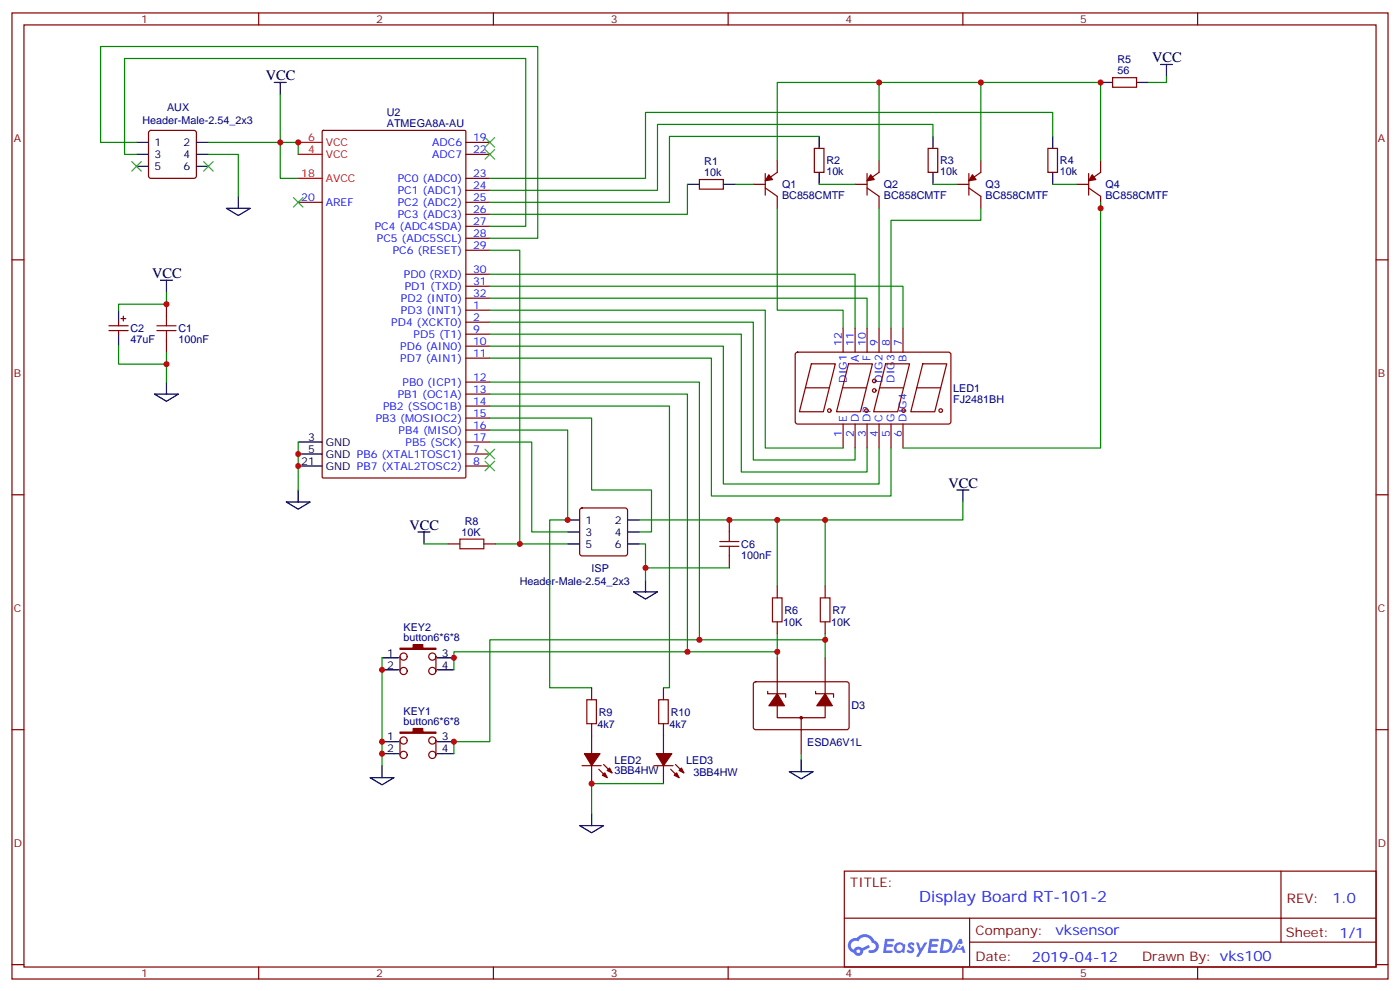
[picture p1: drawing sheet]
<svg xmlns="http://www.w3.org/2000/svg" width="412mm" height="292mm" viewBox="0 0 412 292" stroke-linecap="round" stroke-linejoin="round" font-family="sans-serif">
<g fill="none" stroke="#870000" stroke-width=".35">
<path d="M3.5 3.8h405.4v284.3h-405.4zM7.1 7.3h398.2v277.3h-398.2zM76.2 3.8v3.5M145.3 3.8v3.5M214.5 3.8v3.5M283.6 3.8v3.5M352.8 3.8v3.5M3.5 76.5h3.6M405.3 76.5h3.6M3.5 145.6h3.6M405.3 145.6h3.6M3.5 214.8h3.6"/>
<path d="M405.3 214.8h3.6M248.7 256.4h156.6v28.2h-156.6zM377.3 256.4v20.9M248.7 270.2h156.5M285.6 277.3h119.6M285.6 270.2v14.2M3.5 283.9h3.6M76.2 284.6v3.5M145.3 284.6v3.5M214.5 284.6v3.5M283.6 284.6v3.5M352.8 284.6v3.5"/>
<path d="M405.3 283.9h3.6"/>
</g>
<g fill="#5487ff">
<path d="M267.7 277.6a1.22 1.22 0 0 1 1.7 .2l-.4 .6a.47 .47 0 0 0-.3-.4 .47 .47 0 0 0-.5 .2l.1 .2a1.14 1.14 0 0 1 .8 1.8 1.14 1.14 0 0 1-1.9 0l-.2-.2 .5-.6 .7 .5a.29 .29 0 0 0 .3-.3 .29 .29 0 0 0-.2-.3 1.04 1.04 0 0 1-.6-1.7z"/>
<path d="M260.7 276.3h2.4l.3 .2-.2 .5-1.8 .1-.1 .8h1.5l.3 .4-.3 .4h-1.6l-.2 1.1h1.7l.2 .3-.2 .3-2.6 .1z"/>
<path d="M273.8 276.3h2.4l.3 .2-.1 .5-1.8 .1-.2 .8h1.6l.3 .4-.4 .4h-1.6l-.1 1.1h1.7l.2 .3-.2 .3-2.6 .1z"/>
<path d="M282.6 276.3h.7l.3 1.3-.6 .3a.69 .69 0 0 0-1 .3 .69 .69 0 0 0 .4 .9 .69 .69 0 0 0 .9-.6l.5-.2 .6 2.2h-.8l-.2-.9h-1.8l-.5 .9h-.8z"/>
<path d="M269.8 277.4h.8l.6 1.8 1.1-1.8h.9l-2.6 4.2h-.8l.9-1.5z"/>
<path d="M277.4 276.3l-.6 4.2h1.3a2.11 2.11 0 0 0 2.5-2.1 2.11 2.11 0 0 0-2.5-2.1zM278.1 277.1a1.39 1.39 0 0 1 1.7 1.4 1.39 1.39 0 0 1-1.8 1.3h-.3z"/>
<path d="M263.7 277.9a1.54 1.54 0 0 0-.1 2.2 1.54 1.54 0 0 0 2.2 .1l.6 .3 .3-2.3-.2-.3h-.4a1.49 1.49 0 0 0-2.4 0zM264 278.9a.94 .94 0 0 1 1.8 0 .94 .94 0 0 1-1.8 0z"/>
<path d="M250.4 276.7a2.18 2.18 0 0 0 1.1 3.7 1.44 1.44 0 0 0 1.6 .9 1.44 1.44 0 0 0 1.2-1.4l2-1.1-.5-.7-1.9 1a1.47 1.47 0 0 0-2.4 .4 1.39 1.39 0 0 1-.7-1.9 1.39 1.39 0 0 1 2-.5 2.12 2.12 0 0 1 2.2-1.3 2.12 2.12 0 0 1 1.9 1.7 1.14 1.14 0 0 1 1.1 1.4 1.14 1.14 0 0 1-1.7 .7 .43 .43 0 0 0-.5 .4 .43 .43 0 0 0 .4 .5 1.98 1.98 0 0 0 2.5-1.2 1.98 1.98 0 0 0-1.2-2.6 3.1 3.1 0 0 0-5.3-.6l-.9 .1zM252.3 280a.55 .55 0 0 1 1.1 0 .55 .55 0 0 1-1.1 0z"/>
<circle cx="282.6" cy="278.4" r=".26"/>
</g>
<g fill="none" stroke="#000" stroke-width=".35">
<path d="M341.8 19h3.6M343.6 19v3.5M80.8 24.3h3.5M82.5 24.3v3.5M324.2 24.3h3.5M334.8 24.3h3.5M40.2 41.9h3.5M40.2 45.4h3.5M40.2 49h3.5M57.9 41.9h3.5M57.9 45.4h3.5M57.9 49h3.5"/>
<path d="M70.2 57.8v3.5M202.5 54.3h3.5M213.1 54.3h3.5M241.3 40.1v3.6M241.3 50.7v3.6M274.8 40.1v3.6M274.8 50.7v3.6M310.1 40.1v3.6M310.1 50.7v3.6M66.7 61.3h7l-3.5 2.1zM34.9 91.3v3.5M34.9 98.4v3.5"/>
<path d="M47.3 82.5h3.5M49 82.5v3.5M45.5 116h7.1l-3.6 2.1zM49 112.5v3.5M87.8 133.6h7.1M87.8 137.2h7.1M87.8 130.1h7.1M84.3 147.7h7.1l-3.6 2.2zM87.8 144.2v3.5M123.1 156.6h3.5M124.9 156.6v3.5M167.2 153h3.5"/>
<path d="M167.2 156.6h3.5M184.9 153h3.5M184.9 156.6h3.5M281.9 144.2h3.5M283.6 144.2v3.5M167.2 160.1h3.5M184.9 160.1h3.5M186.6 174.2h7.1l-3.6 2.1zM190.1 170.7v3.5M112.5 193.6h5M112.5 197.1h5M128.8 193.6h4.9"/>
<path d="M128.8 197.1h4.9M112.5 218.3h5M128.8 218.3h4.9M109 228.9h7.1l-3.6 2.1zM112.5 221.8h5M112.5 225.4v3.5M128.8 221.8h4.9M174.3 239.5v3.5M232.5 227.1h7l-3.5 2.1zM236 223.6v3.5M170.7 243h7.1l-3.5 2.1z"/>
</g>
<g fill="#870000" stroke="#870000" stroke-width=".35">
<path d="M117.8 215.5h3.9v-1.1h2.8v1.1h3.9v.3h-10.6z"/>
<path d="M117.8 190.8h3.9v-1.1h2.8v1.1h3.9v.3h-10.6z"/>
<path d="M243.1 204.2l2.1 3.5h-4.6z"/>
<path d="M229 204.2l2.1 3.5h-4.6z"/>
<path d="M226.5 51.4l1 1.4-2.1 .4z"/>
<path d="M256.5 51.4l1 1.4-2.1 .4z"/>
<path d="M286.5 51.4l1 1.4-2.1 .4z"/>
<path d="M321.7 51.4l1.1 1.4-2.1 .4z"/>
<path d="M177.4 228.2l.8-.7 .7 1.4z"/>
<path d="M179.6 226.1l.7 1.4-1.4-.7z"/>
<path d="M172.2 221.8h4.5l-2.4 3.6z"/>
<path d="M198.6 228.2l.7-.7 .7 1.4z"/>
<path d="M200 226.8l.7-.7 .7 1.4z"/>
<path d="M193.3 221.8h4.6l-2.5 3.6z"/>
</g>
<g fill="none" stroke="#870000" stroke-width=".35">
<path d="M44 38.6l.4-.2h12.7l.5 .2 .3 .5v12.7l-.3 .5-.5 .2h-12.7l-.4-.2-.3-.5v-12.7zM95 38.6l.2-.2h41.7l.3 .2v101.7l-.2 .3-41.8 .1-.3-.2zM327.7 22.9h7.1v2.8h-7.1zM87.8 59.5h7.1M137.2 59.5h7.1M137.2 52.5h7.1M137.2 56h7.1M137.2 41.9h7.1M137.2 45.4h7.1M206 52.8h7.1v2.9h-7.1zM221.9 54.3h3.5M225.4 55.3l3.6 2.5v3.5"/>
<path d="M225.4 51.1v6.3M229 47.2v3.5l-3.6 2.5M239.9 43.7h2.8v7h-2.8zM251.9 54.3h3.5M255.4 51.1v6.3M255.4 55.3l3.5 2.5v3.5M258.9 47.2v3.5l-3.5 2.5M273.4 43.7h2.8v7h-2.8zM281.9 54.3h3.5M285.4 55.3l3.5 2.5v3.5M285.4 51.1v6.3M288.9 47.2v3.5l-3.5 2.5"/>
<path d="M308.7 43.7h2.8v7h-2.8zM317.1 54.3h3.6M320.7 55.3l3.5 2.5v3.5M320.7 51.1v6.3M324.2 47.2v3.5l-3.5 2.5M137.2 73.7h7.1M137.2 63.1h7.1M137.2 66.6h7.1M137.2 70.1h7.1M32.1 95.9h5.6M32.1 97.3h5.6M34.9 94.8v1.1"/>
<path d="M34.9 97.3v1.1M35.6 93.8h1.4M36.3 93.1v1.4M49 89.5v3.6M137.2 80.7h7.1M137.2 84.2h7.1M137.2 87.8h7.1M137.2 91.3h7.1M137.2 94.8h7.1M137.2 98.4h7.1M248.4 96.6v7M251.9 96.6v7"/>
<path d="M255.4 96.6v7M258.9 96.6v7M262.5 96.6v7M266 96.6v7M49 100.1v3.5M137.2 101.9h7.1M137.2 105.4h7.1M137.2 112.5h7.1M137.2 116h7.1M137.2 119.5h7.1M234.5 103.9l.4-.3 44.8 .1 .4 .7-.1 20-.6 .4-44.7-.1-.5-.6v-19.7zM237.2 114.1h7.1"/>
<path d="M239 107.1h7.1l-3.6 14.1h-7zM248.2 114.1h7M249.9 107.1h7.1l-3.5 14.1h-7.1zM259.1 114.1h7.1M260.9 107.1h7l-3.5 14.1h-7zM270.1 114.1h7M271.8 107.1h7.1l-3.6 14.1h-7zM137.2 133.6h7.1M137.2 137.2h7.1M137.2 123h7.1M137.2 126.6h7.1M137.2 130.1h7.1"/>
<path d="M248.4 124.8v7.1M251.9 124.8v7.1M255.4 124.8v7.1M258.9 124.8v7.1M262.5 124.8v7.1M266 124.8v7.1M171 149.7l.4-.2h12.7l.5 .2 .3 .5v12.7l-.3 .5-.5 .2h-12.7l-.4-.2-.3-.5v-12.7zM214.8 153v3.6M131.9 160.1h3.6M142.5 160.1h3.5M214.8 163.6v3.5M229 172.4v3.6"/>
<path d="M243.1 172.4v3.6M117.8 193.3v4.2M128.4 193.3v4.2M229 183v3.5M229 193.6v10.6M243.1 183v3.5M243.1 193.6v10.6M117.8 217.9v4.3M128.4 217.9v4.3M174.3 202.4v3.6M174.3 213v8.8M195.4 202.4v3.6"/>
<path d="M195.4 213v8.8M222.1 200.9l.5-.2h27.1l.4 .7v12.9l-.7 .5-27.1-.1-.4-.6v-12.7zM226.1 203.5v.7h5.3v1M229 207.7v3.5h14.1v-3.5M236 211.2v10.6M240.2 203.5v.7h5.3v1M171.4 225.4h5.7M174.3 225.4v5.2M176.4 226.4l2.5 2.5M177.8 225l2.5 2.5M192.6 225.4h5.7M195.4 225.4v5.2"/>
<path d="M197.6 226.4l2.4 2.5M199 225l2.4 2.5"/>
<circle cx="257.5" cy="112.1" r=".53"/>
<circle cx="257.5" cy="114.9" r=".53"/>
<circle cx="244.3" cy="120.8" r=".53"/>
<circle cx="255.2" cy="120.8" r=".53"/>
<circle cx="266.2" cy="120.8" r=".53"/>
<circle cx="277.1" cy="120.8" r=".53"/>
<circle cx="118.9" cy="193.3" r="1.06"/>
<circle cx="118.9" cy="197.5" r="1.06"/>
<circle cx="127.4" cy="193.3" r="1.06"/>
<circle cx="127.4" cy="197.5" r="1.06"/>
<circle cx="118.9" cy="217.9" r="1.06"/>
<circle cx="127.4" cy="217.9" r="1.06"/>
<circle cx="236" cy="211.2" r=".35"/>
<circle cx="118.9" cy="222.2" r="1.06"/>
<circle cx="127.4" cy="222.2" r="1.06"/>
</g>
<g fill="none" stroke="#008700" stroke-width=".35">
<path d="M82.5 27.8v24.7h5.3M258.9 24.3v22.9M288.9 24.3v22.9M343.6 22.5v1.8h-5.3M40.2 45.4h-3.5v-28.2h118.2v49.4h-10.6M40.2 41.9h-10.6v-28.2h128.8v56.4h-14.1M61.4 41.9h26.4v3.5M61.4 45.4h8.8v12.4M202.5 54.3v8.8h-58.2M216.6 54.3h5.3M229 47.2v-22.9h95.2v22.9M241.3 40.1h-44.1v19.4h-52.9"/>
<path d="M241.3 54.3h10.6M274.8 40.1v-3.5h-81.1v19.4h-49.4M274.8 54.3h7.1M310.1 40.1v-7h-120v19.4h-45.8M310.1 54.3h7M324.2 59.5v72.4h-58.2M144.3 73.7h8.8v86.4M229 61.3v30h19.4v5.3M258.9 61.3v35.3M288.9 61.3v3.5h-26.4v31.8M49 86v3.5h-14.1v1.8M144.3 80.7h107.6v15.9"/>
<path d="M144.3 84.2h121.7v12.4M144.3 87.8h111.1v8.8M144.3 91.3h81.1v40.6h23M144.3 94.8h77.6v40.6h30v-3.5M144.3 98.4h74.1v40.5h37v-7M34.9 101.9v5.3h14.1v-3.6M49 107.2v5.3M144.3 101.9h68.8v40.6h45.8v-10.6M144.3 105.4h65.2v40.6h53v-14.1M144.3 112.5h61.7v75.8M144.3 116h58.2v75.8M144.3 119.5h52.9v82.9h-1.8"/>
<path d="M87.8 130.1v14.1M144.3 130.1h12.3v26.5h10.6M144.3 126.6h22.9v26.4h-5.3v49.4h12.4M144.3 123h30v21.2h17.6v12.4h-3.5M229 153v19.4M243.1 153v19.4M283.6 147.7v5.3h-95.2M124.9 160.1h7M146 160.1h21.2M188.4 160.1h1.7v10.6M190.1 167.1h24.7M112.5 193.6v31.8"/>
<path d="M229 193.6v-1.8h-95.3v5.3M229 186.5v5.3M243.1 193.6v-5.3h-98.8v30h-10.6v3.5M243.1 186.5v1.8M195.4 230.6h-21.1v8.9M236 221.8v1.8"/>
</g>
<path d="M87.8 41.9h7.1M87.8 52.5h7.1M87.8 45.4h7.1" fill="none" stroke="#f00" stroke-width=".35"/>
<g fill="none" stroke="#a10000" stroke-width=".35">
<path d="M46.2 97.3h5.7M46.2 95.9h5.7M49 93.1v2.8M49 97.3v2.8M135.5 158.7h7v2.8h-7zM212 159.4h5.7M214.8 156.6v2.8M212 160.8h5.7M214.8 160.8v2.8M227.5 176h2.9v7h-2.9zM241.7 176h2.8v7h-2.8zM172.9 206h2.8v7h-2.8z"/>
<path d="M194 206h2.8v7h-2.8z"/>
</g>
<g fill="none" stroke="#3c3" stroke-width=".35">
<path d="M38.8 47.6l2.8 2.8M41.6 47.6l-2.8 2.8M60 47.6l2.8 2.8M62.8 47.6l-2.8 2.8M86.4 58.1l2.9 2.9M89.3 58.1l-2.9 2.9M142.9 44l2.8 2.8M142.9 40.5l2.8 2.8M145.7 44l-2.8 2.8M145.7 40.5l-2.8 2.8M142.9 135.7l2.8 2.9M142.9 132.2l2.8 2.8"/>
<path d="M145.7 135.7l-2.8 2.9M145.7 132.2l-2.8 2.8"/>
</g>
<g fill="#c00">
<circle cx="214.8" cy="153" r=".88"/>
<circle cx="167.2" cy="153" r=".88"/>
<circle cx="206" cy="188.3" r=".88"/>
<circle cx="190.1" cy="167.1" r=".88"/>
<circle cx="243.1" cy="153" r=".88"/>
<circle cx="243.1" cy="188.3" r=".88"/>
<circle cx="112.5" cy="221.8" r=".88"/>
<circle cx="153.1" cy="160.1" r=".88"/>
<circle cx="49" cy="107.2" r=".88"/>
<circle cx="49" cy="89.5" r=".88"/>
<circle cx="87.8" cy="41.9" r=".88"/>
<circle cx="324.2" cy="61.3" r=".88"/>
<circle cx="324.2" cy="24.3" r=".88"/>
<circle cx="288.9" cy="24.3" r=".88"/>
<circle cx="258.9" cy="24.3" r=".88"/>
<circle cx="82.6" cy="41.9" r=".88"/>
<circle cx="87.8" cy="137.2" r=".88"/>
<circle cx="87.8" cy="133.6" r=".88"/>
<circle cx="112.5" cy="197.1" r=".88"/>
<circle cx="112.5" cy="218.3" r=".88"/>
<circle cx="229" cy="191.8" r=".88"/>
<circle cx="229" cy="153" r=".88"/>
<circle cx="133.7" cy="193.6" r=".88"/>
<circle cx="202.5" cy="191.8" r=".88"/>
<circle cx="133.7" cy="218.3" r=".88"/>
<circle cx="174.3" cy="230.6" r=".88"/>
</g>
<text font-size="4.6" fill="#00f" x="270.8" y="265.4">Display Board RT-101-2</text>
<g font-size="4.2">
<text x="78.3" y="23.6">VCC</text>
<text x="339.4" y="18.3">VCC</text>
<text x="44.8" y="81.8">VCC</text>
<text x="279.4" y="143.5">VCC</text>
<text x="120.7" y="155.9">VCC</text>
</g>
<g font-size="4.2" fill="#00f">
<text x="392.5" y="265.7">1.0</text>
<text x="310.9" y="275.2">vksensor</text>
<text x="304" y="283">2019-04-12</text>
</g>
<g font-size="3.9" fill="#800">
<text x="250.5" y="261">TITLE:</text>
<text x="379.1" y="265.7">REV:</text>
<text x="287.4" y="275.2">Company:</text>
<text x="378.7" y="275.8">Sheet: 1/1</text>
<text x="287.4" y="282.9">Date:</text>
<text x="336.4" y="282.9">Drawn By: vks100</text>
</g>
<g font-size="3.2" fill="#800">
<text x="41.6" y="6.8">1</text>
<text x="110.8" y="6.8">2</text>
<text x="179.9" y="6.8">3</text>
<text x="249.1" y="6.8">4</text>
<text x="318.2" y="6.8">5</text>
<text x="4.1" y="41.9">A</text>
<text x="405.9" y="41.9">A</text>
<text x="4.1" y="111.1">B</text>
<text x="405.9" y="111.1">B</text>
<text x="4.1" y="180.2">C</text>
<text x="405.9" y="180.2">C</text>
<text x="4.1" y="249.3">D</text>
<text x="405.9" y="249.3">D</text>
<text x="41.6" y="287.6">1</text>
<text x="110.8" y="287.6">2</text>
<text x="179.9" y="287.6">3</text>
<text x="249.1" y="287.6">4</text>
<text x="318.2" y="287.6">5</text>
</g>
<g font-size="3.2" fill="#000080">
<text x="329.2" y="21.8">56</text>
<text x="329.2" y="18.6">R5</text>
<text x="49.2" y="32.6">AUX</text>
<text x="114" y="34.1">U2</text>
<text x="42" y="36.4">Header-Male-2.54_2x3</text>
<text x="114" y="37.3">ATMEGA8A-AU</text>
<text x="207.4" y="51.8">10k</text>
<text x="207.4" y="48.6">R1</text>
<text x="243.4" y="51.6">10k</text>
<text x="243.4" y="48.3">R2</text>
<text x="276.9" y="51.6">10k</text>
<text x="276.9" y="48.3">R3</text>
<text x="312.2" y="51.6">10k</text>
<text x="312.2" y="48.3">R4</text>
<text x="230.4" y="58.5">BC858CMTF</text>
<text x="230.4" y="55.3">Q1</text>
<text x="260.3" y="58.6">BC858CMTF</text>
<text x="260.3" y="55.4">Q2</text>
<text x="290.3" y="58.6">BC858CMTF</text>
<text x="290.3" y="55.4">Q3</text>
<text x="325.6" y="58.6">BC858CMTF</text>
<text x="325.6" y="55.4">Q4</text>
<text x="38.5" y="100.8">47uF</text>
<text x="38.5" y="97.6">C2</text>
<text x="52.6" y="100.9">100nF</text>
<text x="52.6" y="97.7">C1</text>
<text x="280.8" y="118.6">FJ2481BH</text>
<text x="280.8" y="115.4">LED1</text>
<text x="136.9" y="154.4">R8</text>
<text x="136" y="157.7">10K</text>
<text x="218.4" y="161.2">C6</text>
<text x="218.4" y="164.4">100nF</text>
<text x="153.1" y="172.2">Header-Male-2.54_2x3</text>
<text x="174.3" y="168.4">ISP</text>
<text x="118.9" y="185.7">KEY2</text>
<text x="230.7" y="184.2">10K</text>
<text x="231.1" y="180.6">R6</text>
<text x="244.8" y="184.2">10K</text>
<text x="245.2" y="180.6">R7</text>
<text x="118.9" y="188.7">button6*6*8</text>
<text x="250.8" y="208.8">D3</text>
<text x="118.9" y="213.4">button6*6*8</text>
<text x="118.9" y="210.4">KEY1</text>
<text x="176" y="214.2">4k7</text>
<text x="176.4" y="210.6">R9</text>
<text x="197.2" y="214.2">4k7</text>
<text x="197.6" y="210.6">R10</text>
<text x="237.8" y="219.5">ESDA6V1L</text>
<text x="181" y="227.9">3BB4HW</text>
<text x="181" y="224.7">LED2</text>
<text x="202.1" y="224.7">LED3</text>
<text x="204.3" y="228.4">3BB4HW</text>
</g>
<g font-size="3.2" fill="#f00">
<text x="90.8" y="41.6">6</text>
<text x="90.8" y="45.1">4</text>
<text x="96" y="43">VCC</text>
<text x="96" y="46.5">VCC</text>
<text x="88.7" y="52.1">18</text>
<text x="96" y="53.6">AVCC</text>
</g>
<g font-size="3.2" fill="#00f">
<text x="139.3" y="41.6">19</text>
<text x="127.3" y="43">ADC6</text>
<text x="127.3" y="46.5">ADC7</text>
<text x="139.3" y="45.1">22</text>
<text x="117.2" y="53.6">PC0 (ADC0)</text>
<text x="139.3" y="52.1">23</text>
<text x="88.7" y="59.2">20</text>
<text x="117.2" y="57.1">PC1 (ADC1)</text>
<text x="139.3" y="55.7">24</text>
<text x="139.3" y="59.2">25</text>
<text x="96" y="60.6">AREF</text>
<text x="117.2" y="60.6">PC2 (ADC2)</text>
<text x="117.2" y="64.1">PC3 (ADC3)</text>
<text x="139.3" y="62.7">26</text>
<text x="110.4" y="67.7">PC4 (ADC4SDA)</text>
<text x="111" y="71.2">PC5 (ADC5SCL)</text>
<text x="139.3" y="66.3">27</text>
<text x="139.3" y="69.8">28</text>
<text x="115.7" y="74.7">PC6 (RESET)</text>
<text x="139.3" y="73.3">29</text>
<text x="119" y="81.8">PD0 (RXD)</text>
<text x="139.3" y="80.4">30</text>
<text x="139.3" y="83.9">31</text>
<text x="118.1" y="88.8">PD2 (INT0)</text>
<text x="119.2" y="85.3">PD1 (TXD)</text>
<text x="139.3" y="87.4">32</text>
<text x="115.2" y="95.9">PD4 (XCKT0)</text>
<text x="118.1" y="92.4">PD3 (INT1)</text>
<text x="139.3" y="90.9">1</text>
<text x="139.3" y="94.5">2</text>
<text x="121.8" y="99.4">PD5 (T1)</text>
<text x="139.3" y="98">9</text>
<text x="139.3" y="101.5">10</text>
<text x="248" y="101.9" transform="rotate(-90 248 101.9)">12</text>
<text x="251.5" y="101.9" transform="rotate(-90 251.5 101.9)">11</text>
<text x="255.1" y="101.9" transform="rotate(-90 255.1 101.9)">10</text>
<text x="258.6" y="101.9" transform="rotate(-90 258.6 101.9)">9</text>
<text x="262.1" y="101.9" transform="rotate(-90 262.1 101.9)">8</text>
<text x="265.6" y="101.9" transform="rotate(-90 265.6 101.9)">7</text>
<text x="117.9" y="102.9">PD6 (AIN0)</text>
<text x="117.9" y="106.5">PD7 (AIN1)</text>
<text x="139.3" y="105.1">11</text>
<text x="252.9" y="106.5" transform="rotate(-90 252.9 106.5)">A</text>
<text x="256.5" y="106.2" transform="rotate(-90 256.5 106.2)">F</text>
<text x="267.1" y="106.5" transform="rotate(-90 267.1 106.5)">B</text>
<text x="118.6" y="113.5">PB0 (ICP1)</text>
<text x="139.3" y="112.1">12</text>
<text x="249.4" y="112.6" transform="rotate(-90 249.4 112.6)">DIG1</text>
<text x="260" y="112.6" transform="rotate(-90 260 112.6)">DIG2</text>
<text x="263.5" y="112.6" transform="rotate(-90 263.5 112.6)">DIG3</text>
<text x="117.2" y="117.1">PB1 (OC1A)</text>
<text x="139.3" y="115.6">13</text>
<text x="139.3" y="119.2">14</text>
<text x="110.7" y="124.1">PB3 (MOSIOC2)</text>
<text x="112.8" y="120.6">PB2 (SSOC1B)</text>
<text x="139.3" y="122.7">15</text>
<text x="249.4" y="124.1" transform="rotate(-90 249.4 124.1)">E</text>
<text x="252.9" y="124.1" transform="rotate(-90 252.9 124.1)">D</text>
<text x="256.5" y="124.1" transform="rotate(-90 256.5 124.1)">DP</text>
<text x="260" y="124.1" transform="rotate(-90 260 124.1)">C</text>
<text x="263.5" y="124.1" transform="rotate(-90 263.5 124.1)">G</text>
<text x="267.1" y="124.1" transform="rotate(-90 267.1 124.1)">DIG4</text>
<text x="117.4" y="127.6">PB4 (MISO)</text>
<text x="119.5" y="131.2">PB5 (SCK)</text>
<text x="139.3" y="126.2">16</text>
<text x="139.3" y="129.8">17</text>
<text x="248" y="128.6" transform="rotate(-90 248 128.6)">1</text>
<text x="251.5" y="128.6" transform="rotate(-90 251.5 128.6)">2</text>
<text x="255.1" y="128.6" transform="rotate(-90 255.1 128.6)">3</text>
<text x="258.6" y="128.6" transform="rotate(-90 258.6 128.6)">4</text>
<text x="262.1" y="128.6" transform="rotate(-90 262.1 128.6)">5</text>
<text x="265.6" y="128.6" transform="rotate(-90 265.6 128.6)">6</text>
<text x="139.3" y="133.3">7</text>
<text x="139.3" y="136.8">8</text>
</g>
<g font-size="3.2">
<text x="45.5" y="43">1</text>
<text x="45.5" y="46.5">3</text>
<text x="54.1" y="43">2</text>
<text x="54.1" y="46.5">4</text>
<text x="45.5" y="50">5</text>
<text x="54.1" y="50">6</text>
<text x="90.8" y="129.8">3</text>
<text x="96" y="131.2">GND</text>
<text x="88.7" y="136.8">21</text>
<text x="90.8" y="133.3">5</text>
<text x="96" y="134.7">GND PB6 (XTAL1TOSC1)</text>
<text x="96" y="138.2">GND PB7 (XTAL2TOSC2)</text>
<text x="172.5" y="154.1">1</text>
<text x="181.1" y="154.1">2</text>
<text x="172.5" y="157.6">3</text>
<text x="172.5" y="161.1">5</text>
<text x="181.1" y="157.6">4</text>
<text x="181.1" y="161.1">6</text>
<text x="114" y="193.3">1</text>
<text x="114" y="196.8">2</text>
<text x="130.2" y="193.3">3</text>
<text x="130.2" y="196.8">4</text>
<text x="114" y="217.9">1</text>
<text x="114" y="221.5">2</text>
<text x="130.2" y="217.9">3</text>
<text x="130.2" y="221.5">4</text>
</g>
</svg>
